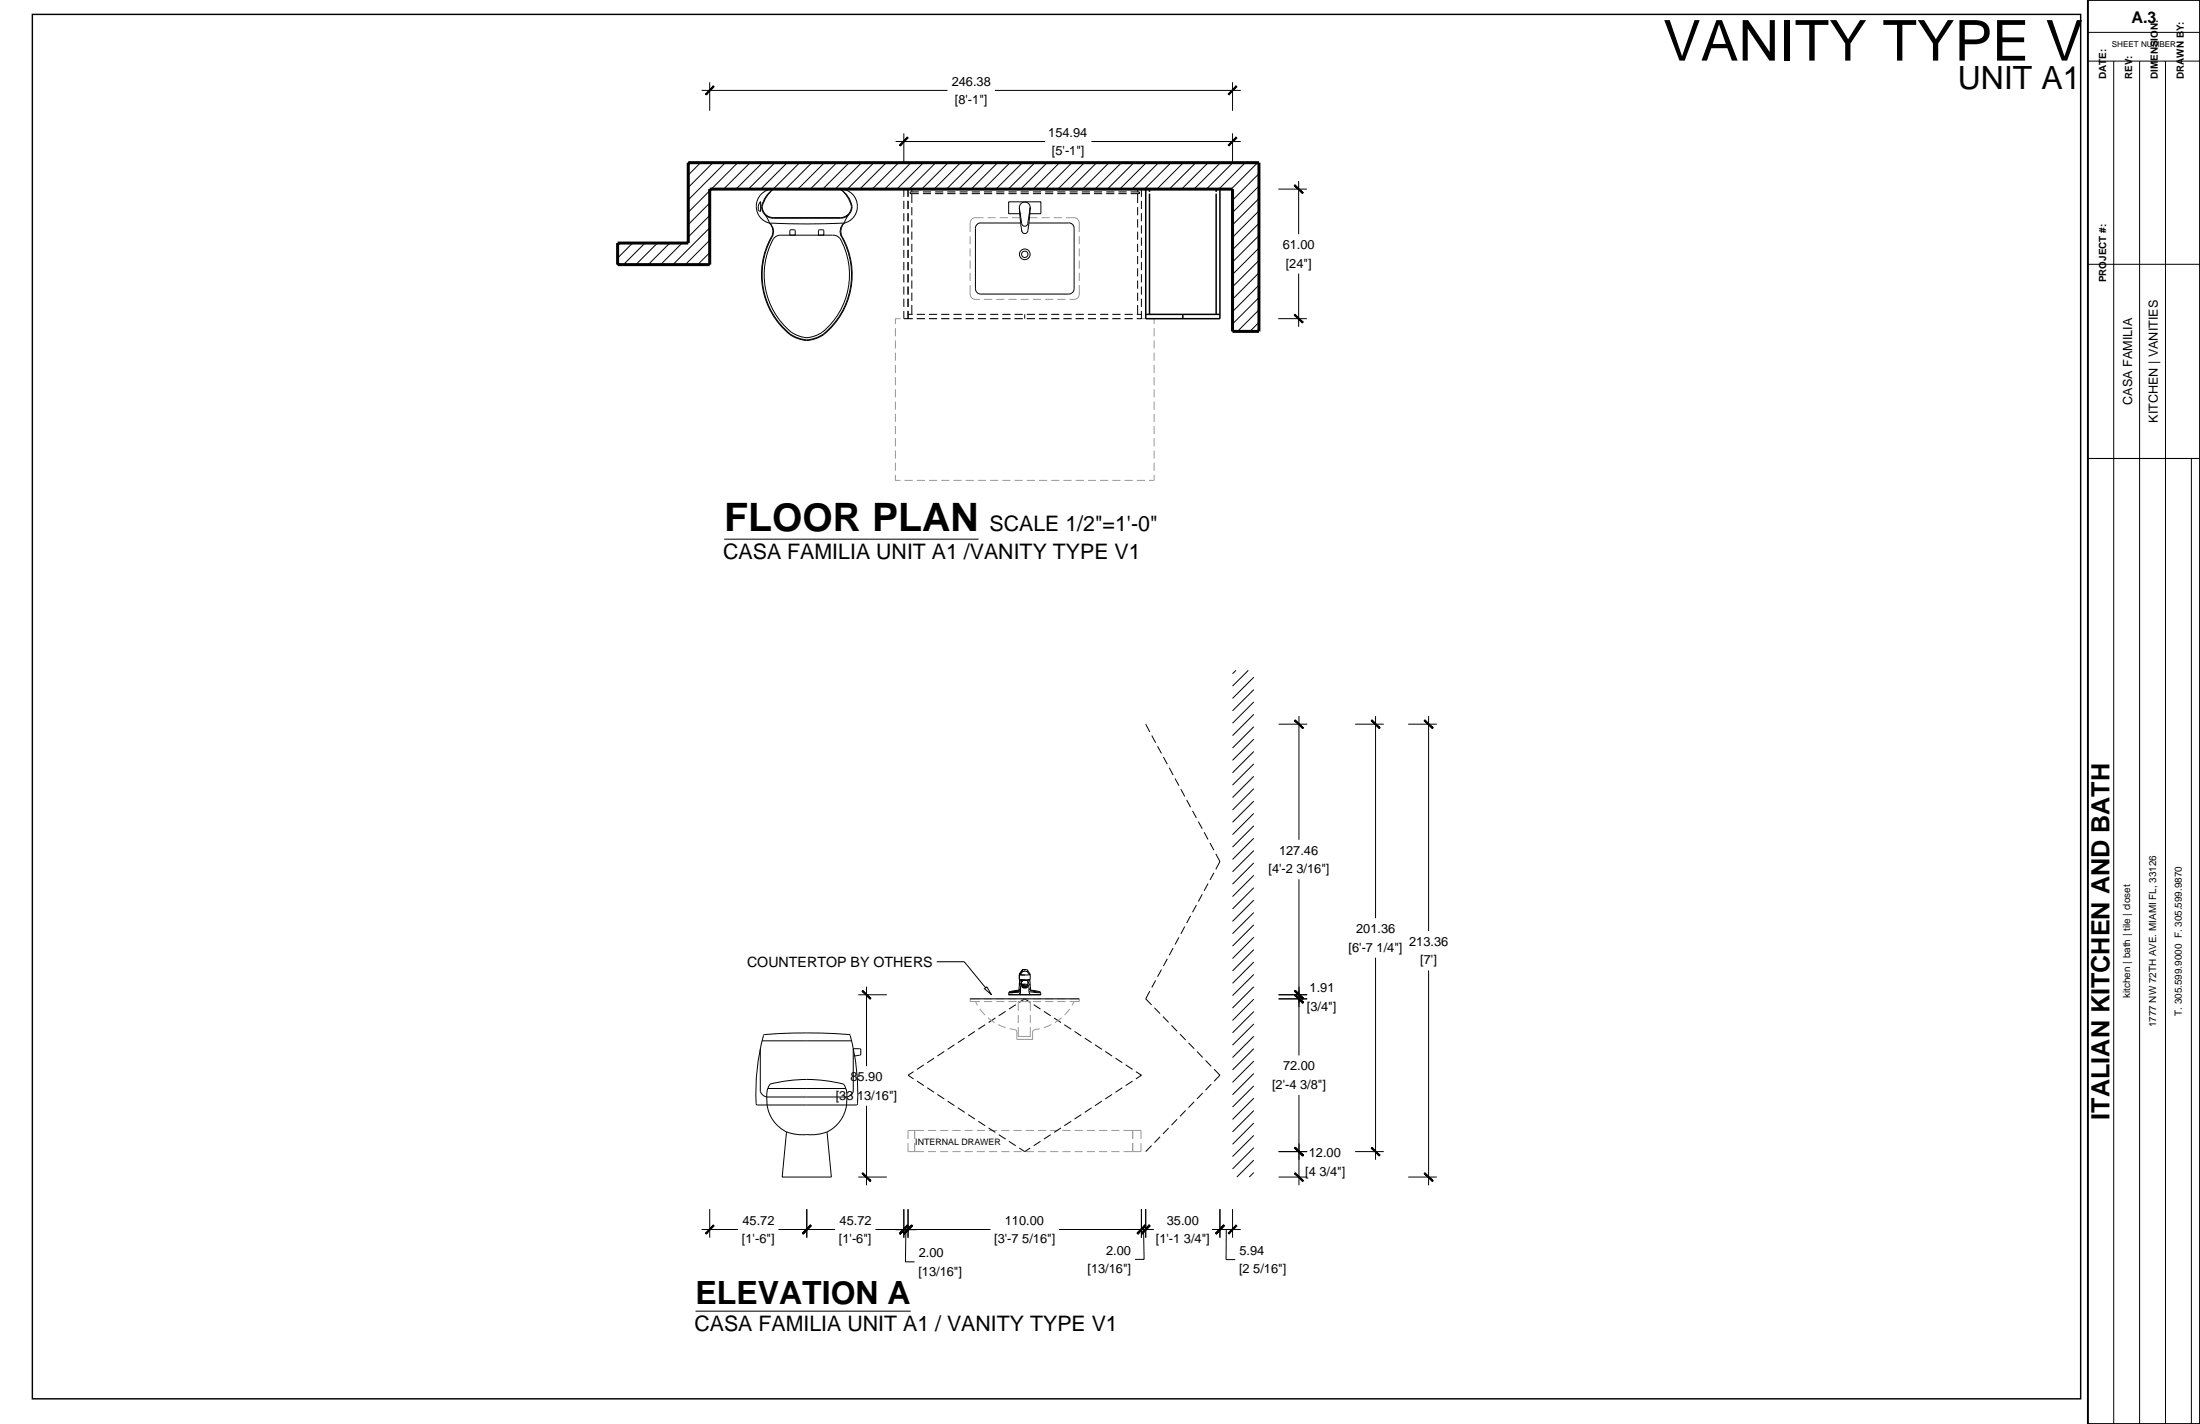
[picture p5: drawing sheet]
<svg xmlns="http://www.w3.org/2000/svg" width="432mm" height="279mm" viewBox="0 0 432 279" stroke-linecap="round" stroke-linejoin="round" font-family="sans-serif">
<g fill="none" stroke="#989898" stroke-width=".2">
<path d="M190.4 55.9v1.8a1.04 1.04 0 0 0 1.1 1h.8M190.4 46.3v1.6M190.4 48.7v1.6M190.4 51.1v1.6M190.4 53.5v1.6M193 42.7h-1.7l-.6 .4-.3 .7v1.7M193.1 58.7h1.6M193.8 42.7h1.6M195.5 58.7h1.6M196.2 42.7h1.6M197.9 58.7h1.6M198.6 42.7h1.6"/>
<path d="M200.3 58.7h1.6M202.1 42.7h1.5M202.7 58.7h1.6M204.4 42.7h1.6M205.1 58.7h1.6M206.8 42.7h1.6M207.5 58.7h1.6M209.2 42.7h1.8l.6 .4 .2 .7v1.7M211.8 46.3v1.6M211.8 48.7v1.6M211.8 51.1v1.6M211.8 53.5v1.6"/>
<path d="M211.8 55.9v1.8a1.04 1.04 0 0 1-1 1h-.9M175.7 64.4v1.6M175.7 66.8v1.6M175.7 69.2v1.6M175.7 71.6v1.6M175.7 74v1.6M175.7 76.4v1.6M175.7 78.8v1.6M176.7 62.5h-1v1.1M177.5 62.5h1.6M179.9 62.5h1.6M182.3 62.5h1.6"/>
<path d="M184.7 62.5h1.6M187.1 62.5h1.6M189.5 62.5h1.6M191.9 62.5h1.6M194.3 62.5h1.6M196.7 62.5h1.6M199.1 62.5h1.6M201.5 62.5h1.6M203.9 62.5h1.6M206.3 62.5h1.6M208.7 62.5h1.6M211.1 62.5h1.6"/>
<path d="M213.5 62.5h1.6M215.9 62.5h1.6M218.3 62.5h1.6M220.7 62.5h1.6M223.1 62.5h1.6M225.5 62.5h1v1.1M226.5 64.4v1.6M226.5 66.8v1.6M226.5 69.2v1.6M226.5 71.6v1.6M226.5 74v1.6M226.5 76.4v1.6"/>
<path d="M226.5 78.8v1.6M175.7 93.2v1.1h1M175.7 81.2v1.6M175.7 83.6v1.6M175.7 86v1.6M175.7 88.4v1.6M175.7 90.8v1.6M177.5 94.3h1.6M179.9 94.3h1.6M182.3 94.3h1.6M184.7 94.3h1.6M187.1 94.3h1.6"/>
<path d="M189.5 94.3h1.6M191.9 94.3h1.6M194.3 94.3h1.6M196.7 94.3h1.6M199.1 94.3h1.6M201.5 94.3h1.6M203.9 94.3h1.6M206.3 94.3h1.6M208.7 94.3h1.6M211.1 94.3h1.6M213.5 94.3h1.6M215.9 94.3h1.6"/>
<path d="M218.3 94.3h1.6M220.7 94.3h1.6M223.1 94.3h1.6M226.5 93.2v1.1h-1M226.5 81.2v1.6M226.5 83.6v1.6M226.5 86v1.6M226.5 88.4v1.6M226.5 90.8v1.6M191.5 196.5l.4 .8M192.3 198l1 1.2M192.3 196h-1.9v.5h1.9"/>
<path d="M193.1 196.5h1.6M193.1 196h1.6M193.9 199.7l1.3 .9M195.5 196.5h1.6M195.5 196h1.6M197.9 196.5h1.6M197.9 196h1.6M199.9 198.3v-1.8h2.3v1.8M199.9 199.1v1.6M200.3 196h1.6M202.2 199.1v1.6M202.7 196.5h1.6"/>
<path d="M202.7 196h1.6M205.1 196.5h1.6M205.1 196h1.6M207.5 196.5h1.6M207.5 196h1.6M208.3 199.7l-1.2 .9M209.9 196h1.9v.5h-1.9M210 198l-1.1 1.2M210.8 196.5l-.4 .8M195.9 201l1.5 .6M198.2 201.8l1.2 .3 .2 .3v1.5h3.1v-1.5l.2-.3 1.2-.3M199.9 201.5v1.9h2.3v-1.9"/>
<path d="M206.4 201l-1.5 .6M178.2 224.3v1.7h3.1M179.5 221.8v1.7M179.5 224.3v1.7M181.3 221.8h-3.1v1.7M182.1 221.8h1.6M182.1 226h1.6M184.5 221.8h1.6M184.5 226h1.6M186.9 221.8h1.6M186.9 226h1.6M189.3 221.8h1.6"/>
<path d="M189.3 226h1.6M191.7 221.8h1.6M191.7 226h1.6M194.1 221.8h1.6M194.1 226h1.6M196.5 221.8h1.6M196.5 226h1.6M198.9 221.8h1.6M198.9 226h1.6M201.3 221.8h1.6M201.3 226h1.6M203.7 221.8h1.6"/>
<path d="M203.7 226h1.6M206.1 221.8h1.6M206.1 226h1.6M208.5 221.8h1.6M208.5 226h1.6M210.9 221.8h1.6M210.9 226h1.6M213.3 221.8h1.6M213.3 226h1.6M215.7 221.8h1.6M215.7 226h1.6M218.1 221.8h1.6"/>
<path d="M218.1 226h1.6M220.5 221.8h3.4v1.7M222.3 221.8v1.7M222.3 224.3v1.7M223.9 224.3v1.7h-3.4"/>
</g>
<g fill="none" stroke="#000" stroke-width=".2">
<path d="M137.7 17.7h48.3M139.3 16.1v5.6M195.3 17.7h48.2M241.9 16.1v5.6M135.1 31.9h.1M137.5 31.9l-2.4 2.5M139.3 37.4l-4.2 4.3M139.3 39.8l-4.2 4.3M139.9 31.9l-4.8 4.9M142.4 31.9l-7.3 7.3M144.8 31.9l-5.2 5.2M147.2 31.9l-5.2 5.2"/>
<path d="M149.3 39.5a1.75 1.75 0 0 0-.4 1.9l.4 .1v-1.9M149.6 31.9l-5.1 5.2M151.8 37.1h13.2M151.8 37.1a3.4 3.4 0 0 0-3.3 3 3.4 3.4 0 0 0 2.5 3.7M151.8 37.1a6.6 6.6 0 0 0-2.2 3.4 2.17 2.17 0 0 0 2.2 2.2h13.1a2.17 2.17 0 0 0 2.2-2.2M151.8 37.1l-1.3 1.2-.6 1-.4 1.1M152.1 31.9l-5.2 5.2M154.5 31.9l-5.2 5.2M157 31.9l-5.2 5.2M159.4 31.9l-5.2 5.2M161.8 31.9l-5.2 5.2M164.2 31.9l-5.2 5.2"/>
<path d="M164.9 37.1a3.4 3.4 0 0 1 3.4 3 3.4 3.4 0 0 1-2.6 3.7M164.9 37.1a5.1 5.1 0 0 1 2.3 3.4 2.26 2.26 0 0 1-2.3 2.3h-13.1a2.3 2.3 0 0 1-2.3-2.4M165 37.1l1.1 1.3 .6 1 .4 1M166.7 31.9l-5.2 5.2M169.1 31.9l-5.2 5.2M171.5 31.9l-5.2 5.2M173.9 31.9l-5.1 5.2M175.8 27.8h29.3M176.4 31.9l-5.2 5.2M177.4 26.2v5.6M177.4 39.4v1.6M178.2 37.1v1.5"/>
<path d="M178.2 39.4v1.6M178.8 31.9l-5.2 5.2M179 37.1v.6M179 38v1.8M180.3 37.1h-2.9v1.5M180.3 37.7h-1.7v.3h1.7M181.1 37.1h1.6M181.1 38h1.6M181.1 37.7h1.6M181.3 31.9l-5.3 5.2M183.5 37.1h1.6M183.5 38h1.6"/>
<path d="M183.5 37.7h1.6M183.7 31.9l-5.2 5.2M185.9 37.1h1.6M185.9 38h1.6M185.9 37.7h1.6M186.1 31.9l-5.2 5.2M188.3 37.1h1.6M188.3 38h1.6M188.3 37.7h1.6M188.5 31.9l-5.2 5.2M190.7 37.1h1.6M190.7 38h1.6"/>
<path d="M190.7 37.7h1.6M191 31.9l-5.2 5.2M193.1 37.1h1.6M193.1 38h1.6M193.1 37.7h1.6M193.4 31.9l-5.2 5.2M195.5 37.1h1.6M195.5 38h1.6M195.5 37.7h1.6M195.8 31.9l-5.2 5.2M197.9 37.1h1.6M197.9 38h1.6"/>
<path d="M197.9 37.7h1.6M198.2 31.9l-5.1 5.2M200.3 38h1.6M200.3 37.7h1.6M200.7 31.9l-5.2 5.2M202.7 37.1h1.6M202.7 38h1.6M202.7 37.7h1.6M203.1 31.9l-5.2 5.2M205.1 37.1h1.6M205.1 38h1.6M205.1 37.7h1.6"/>
<path d="M205.5 31.9l-5.2 5.2h1.6M207.5 37.1h1.6M207.5 38h1.6M207.5 37.7h1.6M208 31.9l-5.2 5.2M209.9 37.1h1.6M209.9 38h1.6M209.9 37.7h1.6M210.4 31.9l-5.2 5.2M212.3 37.1h1.6M212.3 38h1.6M212.3 37.7h1.6"/>
<path d="M212.8 31.9l-5.2 5.2M214.2 27.8h29.3M214.7 37.1h1.6M214.7 38h1.6M214.7 37.7h1.6M215.2 31.9l-5.1 5.2M217.1 37.1h1.6M217.1 38h1.6M217.1 37.7h1.6M217.7 31.9l-5.2 5.2M219.5 37.1h1.6M219.5 38h1.6"/>
<path d="M219.5 37.7h1.6M220.1 31.9l-5.2 5.2M221.9 37.1h2.1v1.5M221.9 37.7h1.7v.3h-1.7M222.5 31.9l-5.1 5.2M223.3 37.1v.6M223.3 38v1.8M224 39.4v1.6M225 31.9l-5.2 5.2M225.6 37.1h13.1M227.4 31.9l-5.2 5.2M229.8 31.9l-5.2 5.2"/>
<path d="M232.3 31.9l-5.2 5.2M234.7 31.9l-5.2 5.2M237.1 31.9l-5.2 5.2M239.5 31.9l-5.1 5.2M241.9 26.2v5.6M242 31.9l-5.2 5.2M244.4 31.9l-5.2 5.2M246.8 31.9l-5.1 5.2M247.1 34.1l-5.2 5.2M247.1 36.5l-5.2 5.2M247.1 38.9l-5.2 5.2M250.9 37.1h5.6"/>
<path d="M254.9 35.5v10.5M121.8 47.7l-.6 .5M124.2 47.7l-3 2.9M126.6 47.7l-4.2 4.2M129 47.7l-4.2 4.2M131.5 47.7l-4.3 4.2M133.9 47.7l-4.2 4.2M139.3 42.3l-4.2 4.2M139.3 44.7l-7.2 7.2M139.3 47.1l-4.8 4.8M139.3 49.6l-2.4 2.3M150.2 42.1l.8 1.7"/>
<path d="M151 43.8a159.4 159.4 0 0 0 14.7 0M151 43.7a2.17 2.17 0 0 1 .5 2.9M151 43.8a2.32 2.32 0 0 1 .4 2.7M151.4 46.5a15.1 15.1 0 0 0 3.6 19.1M151.5 46.6a15 15 0 0 0 3.6 18.9M151.8 46.8a14.5 14.5 0 0 0 4 18.7l1.5 .6 1.1 .2M153.3 46.1h10.1M153.3 46.2a1.6 1.6 0 0 0-1.4 .6M155 46.1v-.8l.2-.2h.8l.1 1M160.6 46.1v-.8l.2-.2h.8l.1 1M163.4 46.2a1.6 1.6 0 0 1 1.4 .6M164.9 46.8a14.5 14.5 0 0 1-4 18.7l-1.5 .6-1.1 .2"/>
<path d="M165.7 43.7a2.17 2.17 0 0 0-.5 2.9 14.9 14.9 0 0 1-4.1 19.2l-1.6 .7-1.1 .2M165.7 43.8a2.32 2.32 0 0 0-.4 2.7 15.1 15.1 0 0 1-3.6 19.1M166.6 42.1l-.9 1.7M167.1 40.4v.1M177.4 41.8v1.6M177.4 44.2v1.6M177.4 46.6v1.6M177.4 49v1.6M177.4 51.4v1.6M177.4 53.8v1.6M177.4 56.2v1.6M177.4 58.6v1.6"/>
<path d="M178.2 41.8v1.6M178.2 44.2v1.6M178.2 46.6v1.6M178.2 49v1.6M178.2 51.4v1.6M178.2 53.8v1.6M178.2 56.2v1.6M178.2 58.6v1.6M179 40.6v1.6M179 43v1.6M179 45.4v1.6M179 47.8v1.6"/>
<path d="M179 50.2v1.6M179 52.6v1.6M179 55v1.6M179 57.4v1.6M179 59.8v1.9M192.5 43.8h7.8M192.5 43.7a1.05 1.05 0 0 0-1 1.1v11.9a1.05 1.05 0 0 0 1 1h17.3a1.05 1.05 0 0 0 1-1v-11.9a1.05 1.05 0 0 0-1-1.1M200.1 40.8l.5 4.6M200.1 41a1.07 1.07 0 0 1 1.1-1.4 1.07 1.07 0 0 1 .9 1.5M200.1 41.9h-2.1v-2.3h6.3v2.3h-2.2M200.2 41.9h.1M200.5 45.2a.6 .6 0 0 0 .6 .6 .6 .6 0 0 0 .6-.6"/>
<path d="M202 43.8h7.8M202 41.9h.1M202.2 40.8l-.5 4.4M202.2 40.7l-.5 3.2a.6 .6 0 0 1-.6 .5 .6 .6 0 0 1-.6-.5l-.4-3.1M223.3 40.6v1.6M223.3 43v1.6M223.3 45.4v1.6M223.3 47.8v1.6M223.3 50.2v1.6M223.3 52.6v1.6M223.3 55v1.6M223.3 57.4v1.6"/>
<path d="M223.3 59.8v1.9M224 41.8v1.6M224 44.2v1.6M224 46.6v1.6M224 49v1.6M224 51.4v1.6M224 53.8v1.6M224 56.2v1.6M224 58.6v1.6M247.1 41.4l-5.2 5.2M247.1 43.8l-5.2 5.2M247.1 46.2l-5.2 5.2"/>
<path d="M247.1 48.7l-5.2 5.1M247.1 51.1l-5.2 5.2M247.1 53.5l-5.2 5.2M247.1 55.9l-5.2 5.3M247.1 58.4l-5.2 5.2M254.9 53.7v10.4M155 65.6l1.6 .8 1.7 .4M155.1 65.5l1.5 .8 1.7 .4M161.7 65.6l-1.6 .8-1.7 .4M177.4 61v1.5h1.7M178.2 61v1.5M178.2 61.7h.9"/>
<path d="M179.9 62.5h1.6M179.9 61.7h1.6M182.3 62.5h1.6M182.3 61.7h1.6M184.7 62.5h1.6M184.7 61.7h1.6M187.1 62.5h1.6M187.1 61.7h1.6M189.5 62.5h1.6M189.5 61.7h1.6M191.9 62.5h1.6M191.9 61.7h1.6"/>
<path d="M194.3 62.5h1.6M194.3 61.7h1.6M196.7 62.5h1.6M196.7 61.7h1.6M199.1 62.5h1.6M199.1 61.7h1.6M201.1 61.7v.8M201.5 62.5h1.6M201.5 61.7h1.6M203.9 62.5h1.6M203.9 61.7h1.6M206.3 62.5h1.6"/>
<path d="M206.3 61.7h1.6M208.7 62.5h1.6M208.7 61.7h1.6M211.1 62.5h1.6M211.1 61.7h1.6M213.5 62.5h1.6M213.5 61.7h1.6M215.9 62.5h1.6M215.9 61.7h1.6M218.3 62.5h1.6M218.3 61.7h1.6M220.7 62.5h1.6"/>
<path d="M220.7 61.7h1.6M223.1 61.7h.9M224 61v1.5h-.9M247.1 60.8l-4.2 4.2M247.1 63.2l-1.8 1.8M250.9 62.5h5.6M142.2 105.8h49.9M242.6 131.5l-.7 .7M245 131.5l-3.1 3.1M246.1 132.9l-4.2 4.1M246.1 135.3l-4.2 4.2M246.1 137.7l-4.2 4.2"/>
<path d="M224.9 142.1l.8 1.5M226.1 144.3l.7 1.4M227.2 146.4l.8 1.4M228.3 148.5l.8 1.4M229.5 150.6l.8 1.5M230.6 152.8l.8 1.4M231.8 154.9l.7 1.4M232.9 157l.8 1.4M234.1 159.1l.7 1.4M246.1 140.2l-4.2 4.1M246.1 142.6l-4.2 4.2M246.1 145l-4.2 4.2"/>
<path d="M246.1 147.4l-4.2 4.2M246.1 149.9l-4.2 4.2M246.1 152.3l-4.2 4.2M246.1 154.7l-4.2 4.2M246.1 157.2l-4.2 4.1M246.1 159.6l-4.2 4.2M251 142.1h5.6M255 140.5v24.3M266 142.1h5.6M270 140.5v39.6M276.4 142.1h5.6M280.4 140.5v42.2"/>
<path d="M233.7 179.7l-.8 1.4M234.8 177.6l-.7 1.4M235.2 161.2l.8 1.4M236 175.5l-.8 1.4M236.3 163.3l.8 1.4M237.1 173.4l-.8 1.4M237.5 165.4l.8 1.4M238.3 171.3l-.8 1.4M238.6 167.5l.8 1.5-.8 1.6M246.1 162l-4.2 4.2M246.1 164.5l-4.2 4.1M246.1 166.9l-4.2 4.1"/>
<path d="M246.1 169.3l-4.2 4.2M246.1 171.7l-4.2 4.2M246.1 174.2l-4.2 4.2M246.1 176.6l-4.2 4.2M246.1 179l-4.2 4.2M255 172.5v34.6M168.5 195.2h5.6M170.1 193.6v15.6M183.9 188.7h5.4l4.1 5.1M190.4 196h21.4M195.4 199.7l-1.4 .9M197.4 198.4l-1.4 .9"/>
<path d="M198 194.8v.4h6.3l-.1-.4M198.1 194.6l.2 .1M199.3 194.5l-1 .1M199.4 197.1l-1.4 .9M200 196.7l1.1-.7 1.1 .7M200.1 191.3h2.1M200.1 194.2l-.2 .2-1.6 .3M200.1 191.3h1.1M200.1 192.3v.1M200.1 192.4v1M200.1 192.4l.5 .1-.5-.1M200.2 195l-.2 .2"/>
<path d="M200.2 192.2l-.1 .1zM200.2 194.1l-.1 .1M200.2 192.3h1.9M200.3 194.7l-.1 .3M200.3 194.6l-2.3 .2M200.3 194l-.2 .2M200.4 193.4l-.1 1.3M200.5 193.2l.1 .2M200.5 193.2v-.5l-.1 .7M200.5 193.2l-.1 .2M200.6 193.4h1.1M200.6 193.4v.2"/>
<path d="M200.6 190.3l-.5 .9v1l1 .1 1.1-.1v-1l-.5-.9M200.6 190.3l.2 .3M200.6 193.6h1M200.6 193.6l.1 .1M200.7 193.7v.1M200.7 193.7h.1M200.7 193.8h.1M200.7 190.6l-.5 .7v-.3M200.7 190.6h.1M200.7 190.3l.1-.1-.2 .1zM200.8 193.7h-.1M200.8 192.4h.6"/>
<path d="M200.8 193.8h.6M200.8 193.7h.8M200.8 190.2h.6M200.8 192.4a2.59 2.59 0 0 0-.9 1.9l-1.6 .3-.3 .2M201.1 190.5l.4 .1M201.1 190.5h-.1M201.1 193.1l-.6 .1M201.1 190.5l-.3 .1M201.1 193.1l.7 .1M201.2 193.1l-.7 .1M201.5 190.2l.2 .1M201.5 192.4a2.8 2.8 0 0 1 .9 1.9"/>
<path d="M201.6 190.6l.5 .7v-.3M201.6 193.7h.1M201.6 193.8h-.3M201.6 193.7v.1M201.6 193.6v.1M201.7 190.3l-.2 .3M201.7 193.4l-.1 .2M201.8 192.7l.2 2 .3 .5M201.8 193.2l-.1 .2M202 194.6l2.2 .2M202 194l.4 .4 1.7 .2M202.1 192.2v.2"/>
<path d="M202.1 192.4l.1 1M202.2 192.4l-.6 .1M202.4 194.3l.8 .1a1.13 1.13 0 0 1 1.1 .4M202.9 197.1l1.3 .9M204.9 198.4l1.3 .9M206.9 199.7l1.3 .9M225.7 194.5l-.8 1.5 1.1 1.2M226.6 197.7l1.1 1.2M226.8 192.4l-.7 1.4M228 190.2l-.8 1.4M228.3 199.5l1.1 1.1M229.1 188.1l-.8 1.4"/>
<path d="M230.3 186l-.8 1.4M231.4 183.9l-.8 1.4M232.5 181.8l-.7 1.4M246.1 181.5l-4.2 4.1M246.1 183.9l-4.2 4.2M246.1 186.3l-4.2 4.2M246.1 188.8l-4.2 4.1M246.1 191.2l-4.2 4.1M246.1 193.6l-4.2 4.2M246.1 196l-4.2 4.2M246.1 198.5l-4.2 4.1M251 196h5.6"/>
<path d="M251 195.2h5.6M270 187.9v39.7M280.4 190.4v42.2M149.2 205.8v8.4M149.2 214.1l.4 .6 .9 .5M149.6 204.2h17.5M149.8 203.2a42.9 42.9 0 0 0-1.4 13.4M150.1 203a108 108 0 0 1 16.5 0M150.1 203l-.3 .2M150.5 215.2h15.7M150.5 214.5a7.4 7.4 0 0 0 3.9 7.6M150.7 213.6h15.3"/>
<path d="M151.1 212.7a29 29 0 0 1 14.5 0M151.1 212.7l-.3 .7-.3 1.1M165.6 212.7l.5 1 .1 .8M166.2 214.5a7.4 7.4 0 0 1-3.9 7.6M166.6 203l.3 .2M166.9 203.2a40.7 40.7 0 0 1 1.3 13.5l-19.5 .1-.3-.2M167.5 214.1l-.6 .9-.7 .2M169 206v.8M169 206.8l-.2 .2-1.1 .2M169 206l-.3-.2h-1.2v8.4M170.1 217v15.6M179.3 210.3l-1.1 .7 1.1 .7"/>
<path d="M180 212.1l1.3 .9M181.3 208.9l-1.3 .9M182 213.4l1.3 .9M183.3 207.6l-1.3 .9M184 214.7l1.3 .9M185.3 206.3l-1.3 .9M186 216l1.3 .9M187.3 205l-1.3 .9M188 217.4l1.3 .8M189.3 203.7l-1.3 .9M190 218.7l1.3 .9M191.3 202.4l-1.3 .9"/>
<path d="M193.4 201.1l-1.4 .8M208.9 201.1l1.3 .8M210.9 202.4l1.3 .9M212.2 218.7l-1.3 .9M212.9 203.7l1.3 .9M214.2 217.4l-1.3 .8M214.9 205l1.4 .9M216.3 216l-1.4 .9M216.9 206.3l1.4 .9M218.3 214.7l-1.4 .9M218.9 207.6l1.4 .9M220.3 213.4l-1.4 .9"/>
<path d="M220.9 208.9l1.4 .9M222.3 212.1l-1.4 .9M222.9 210.3l1.1 .7-1.1 .7M229.9 201.2l1.1 1.1M231 219.6l-1.1 1.2M231.6 202.9l1.1 1.1M232.7 217.9l-1.1 1.1M233.3 204.6l1.1 1.2M234.4 216.2l-1.1 1.1M234.9 206.3l1.2 1.2M236.1 214.5l-1.2 1.1M236.6 208.1l1.1 1.1"/>
<path d="M237.7 212.7l-1.1 1.2M238.3 209.8l1.1 1.2-1.1 1.2M246.1 200.9l-4.2 4.2M246.1 203.3l-4.2 4.2M246.1 205.8l-4.2 4.1M246.1 208.2l-4.2 4.2M246.1 210.6l-4.2 4.2M246.1 213.1l-4.2 4.1M246.1 215.5l-4.2 4.1M246.1 217.9l-4.2 4.2M255 214.8v17.8M139.3 237.2v5.6"/>
<path d="M154.4 222.1a15.5 15.5 0 0 0 7.9 0l.9 8.8h-9.7zM158.3 237.2v5.6M168.5 230.9h5.6M177.4 237.2v5.7M178.2 237.2v5.7M192 220l1.4 .9M194 221.3l1.4 .9M196 222.6l1.4 .9M198 223.9l1.4 .9M200 225.3l1.1 .7 1.1-.7M204.2 223.9l-1.3 .9M206.2 222.6l-1.3 .9"/>
<path d="M208.2 221.3l-1.3 .9M210.2 220l-1.3 .9M224 237.2v5.6M224.9 237.2v5.6M226 224.8l-1.1 1.2M227.7 223.1l-1.1 1.1M229.4 221.3l-1.1 1.2M239.4 237.2v5.6M241.9 237.2v5.6M246.1 220.3l-4.2 4.2M246.1 222.8l-4.2 4.1M246.1 225.2l-4.2 4.2"/>
<path d="M246.1 227.6l-3.3 3.3M246.1 230.1l-.9 .8M251 230.9h5.6M251 226h5.6M266 226h5.6M276.4 230.9h5.6M136.5 257.3h42.3M137.7 241.2h7.2M152.8 241.2h11.1M171.8 241.2h22.6M175.8 241.3h4M177.8 241.3l-.1 6.3h1.8"/>
<path d="M207.9 241.2h18.6M224.5 241.2l.1 5.9h-1.8M237.8 241.2h5.7M240.7 241.2l-.1 5.9h1.8"/>
<circle cx="201.1" cy="49.9" r=".62"/>
<circle cx="201.1" cy="49.9" r="1.05"/>
</g>
<path d="M135.1 31.9h112v33.1h-5.2v-27.9h-102.6v14.8h-18.1v-4.2h13.9z" fill="none" stroke="#000" stroke-width=".59"/>
<g fill="#000" stroke="#000" stroke-width=".2">
<path d="M140 16.8l.2 .2zM140 16.8l-1.4 1.8zM140.2 17l-1.6 1.6zM140 16.8l-1.4 1.8zM138.4 18.5l.2 .1zM140 16.8l-1.6 1.7z" fill-rule="evenodd"/>
<path d="M241 18.5l.2 .1zM242.6 16.8l-1.4 1.8zM241 18.5l1.6-1.7zM242.6 16.8l-1.4 1.8zM242.6 16.8l.2 .2zM242.8 17l-1.6 1.6z" fill-rule="evenodd"/>
<path d="M178.1 26.9l.2 .2zM178.1 26.9l-1.4 1.7zM176.7 28.6l1.6-1.5zM178.1 26.9l-1.4 1.7zM176.5 28.5l.2 .1zM178.1 26.9l-1.6 1.6z" fill-rule="evenodd"/>
<path d="M241 28.5l.2 .1zM242.6 26.9l-1.4 1.7zM241 28.5l1.6-1.6zM242.6 26.9l-1.4 1.7zM242.6 26.9l.2 .2zM241.2 28.6l1.6-1.5z" fill-rule="evenodd"/>
<path d="M255.8 37.8l-.2 .2zM254 36.4l1.8 1.4zM254 36.4l1.6 1.6zM254 36.4l1.8 1.4zM254.2 36.2l-.2 .2zM254.2 36.2l1.6 1.6z" fill-rule="evenodd"/>
<path d="M254.2 61.6l-.2 .2zM254 61.8l1.8 1.4zM254.2 61.6l1.6 1.6zM254 61.8l1.8 1.4zM255.8 63.2l-.2 .2zM254 61.8l1.6 1.6z" fill-rule="evenodd"/>
<path d="M255.7 143l.1-.2zM254.1 141.4l1.7 1.4zM254.1 141.4l1.6 1.6zM254.1 141.4l1.7 1.4zM254.1 141.4l.1-.2zM254.2 141.2l1.6 1.6z" fill-rule="evenodd"/>
<path d="M270.7 143l.2-.2zM269.1 141.4l1.8 1.4zM269.1 141.4l1.6 1.6zM269.1 141.4l1.8 1.4zM269.1 141.4l.2-.2zM269.3 141.2l1.6 1.6z" fill-rule="evenodd"/>
<path d="M281.1 143l.2-.2zM279.5 141.4l1.8 1.4zM279.5 141.4l1.6 1.6zM279.5 141.4l1.8 1.4zM279.5 141.4l.2-.2zM279.7 141.2l1.6 1.6z" fill-rule="evenodd"/>
<path d="M170.8 196.1l.1-.2zM169.2 194.5l1.7 1.4zM169.2 194.5l1.6 1.6zM169.2 194.5l1.7 1.4zM169.2 194.5l.2-.2zM169.4 194.3l1.5 1.6z" fill-rule="evenodd"/>
<path d="M193.7 193.6l.9 1.6zM193.2 194l1.4 1.2zM193.2 194l.5-.4z" fill-rule="evenodd"/>
<path d="M254.2 194.3l-.1 .2zM254.1 194.5l1.7 1.4zM254.2 194.3l1.6 1.6zM254.1 194.5l1.7 1.4zM255.8 195.9l-.1 .2zM254.1 194.5l1.6 1.6z" fill-rule="evenodd"/>
<path d="M254.2 194.3l-.1 .2zM254.1 194.5l1.7 1.4zM254.2 194.3l1.6 1.6zM254.1 194.5l1.7 1.4zM255.8 195.9l-.1 .2zM254.1 194.5l1.6 1.6z" fill-rule="evenodd"/>
<path d="M255.8 196.7l-.1 .1zM254.1 195.3l1.7 1.4zM254.1 195.3l1.6 1.5zM254.1 195.3l1.7 1.4zM254.2 195.1l-.1 .2zM254.2 195.1l1.6 1.6z" fill-rule="evenodd"/>
<path d="M255.8 196.7l-.1 .1zM254.1 195.3l1.7 1.4zM254.1 195.3l1.6 1.5zM254.1 195.3l1.7 1.4zM254.2 195.1l-.1 .2zM254.2 195.1l1.6 1.6z" fill-rule="evenodd"/>
<path d="M169.2 230.3l.2-.2zM169.2 230.3l1.7 1.4zM169.4 230.1l1.5 1.6zM169.2 230.3l1.7 1.4zM170.8 231.8l.1-.1zM169.2 230.3l1.6 1.5z" fill-rule="evenodd"/>
<path d="M254.2 230.1l-.1 .2zM254.1 230.3l1.7 1.4zM254.2 230.1l1.6 1.6zM254.1 230.3l1.7 1.4zM255.8 231.7l-.1 .1zM254.1 230.3l1.6 1.5z" fill-rule="evenodd"/>
<path d="M254.2 225.1l-.1 .2zM254.1 225.3l1.7 1.4zM254.2 225.1l1.6 1.6zM254.1 225.3l1.7 1.4zM255.8 226.7l-.1 .1zM254.1 225.3l1.6 1.5z" fill-rule="evenodd"/>
<path d="M255.8 226.7l-.1 .1zM254.1 225.3l1.7 1.4zM254.1 225.3l1.6 1.5zM254.1 225.3l1.7 1.4zM254.2 225.1l-.1 .2zM254.2 225.1l1.6 1.6z" fill-rule="evenodd"/>
<path d="M269.3 225.1l-.2 .2zM269.1 225.3l1.8 1.4zM269.3 225.1l1.6 1.6zM269.1 225.3l1.8 1.4zM270.9 226.7l-.2 .1zM269.1 225.3l1.6 1.5z" fill-rule="evenodd"/>
<path d="M279.5 230.3l.2-.2zM279.5 230.3l1.8 1.4zM279.7 230.1l1.6 1.6zM279.5 230.3l1.8 1.4zM281.1 231.8l.2-.1zM279.5 230.3l1.6 1.5z" fill-rule="evenodd"/>
<path d="M140 240.3l.2 .2zM140 240.3l-1.4 1.8zM140.2 240.5l-1.6 1.6zM140 240.3l-1.4 1.8zM138.4 242l.2 .1zM140 240.3l-1.6 1.7z" fill-rule="evenodd"/>
<path d="M157.5 242l.1 .1zM159.1 240.3l-1.5 1.8zM157.5 242l1.6-1.7zM159.1 240.3l-1.5 1.8zM159.1 240.3l.1 .2zM159.2 240.5l-1.6 1.6z" fill-rule="evenodd"/>
<path d="M159.1 240.3l.1 .2zM159.1 240.3l-1.5 1.8zM157.6 242.1l1.6-1.6zM159.1 240.3l-1.5 1.8zM157.5 242l.1 .1zM157.5 242l1.6-1.7z" fill-rule="evenodd"/>
<path d="M176.5 242l.2 .2zM178.1 240.4l-1.4 1.8zM178.1 240.4l-1.6 1.6zM178.1 240.4l-1.4 1.8zM178.1 240.4l.2 .2zM178.3 240.6l-1.6 1.6z" fill-rule="evenodd"/>
<path d="M176.5 242l.2 .1zM178.1 240.3l-1.4 1.8zM178.1 240.3l-1.6 1.7zM178.1 240.3l-1.4 1.8zM178.1 240.3l.2 .2zM178.3 240.5l-1.6 1.6z" fill-rule="evenodd"/>
<path d="M178.9 240.3l.2 .2zM178.9 240.3l-1.4 1.8zM177.5 242.1l1.6-1.6zM178.9 240.3l-1.4 1.8zM177.3 242l.2 .1zM177.3 242l1.6-1.7z" fill-rule="evenodd"/>
<path d="M178.9 240.4l.2 .2zM178.9 240.4l-1.4 1.8zM177.5 242.2l1.6-1.6zM178.9 240.4l-1.4 1.8zM177.3 242l.2 .2zM178.9 240.4l-1.6 1.6z" fill-rule="evenodd"/>
<path d="M223.2 242l.1 .1zM224.7 240.3l-1.4 1.8zM224.7 240.3l-1.5 1.7zM224.7 240.3l-1.4 1.8zM224.7 240.3l.2 .2zM224.9 240.5l-1.6 1.6z" fill-rule="evenodd"/>
<path d="M223.2 242l.1 .1zM224.7 240.3l-1.4 1.8zM224.7 240.3l-1.5 1.7zM224.7 240.3l-1.4 1.8zM224.7 240.3l.2 .2zM224.9 240.5l-1.6 1.6z" fill-rule="evenodd"/>
<path d="M225.6 240.3l.1 .2zM225.6 240.3l-1.4 1.8zM225.7 240.5l-1.5 1.6zM225.6 240.3l-1.4 1.8zM224 242l.2 .1zM225.6 240.3l-1.6 1.7z" fill-rule="evenodd"/>
<path d="M225.6 240.3l.1 .2zM225.6 240.3l-1.4 1.8zM225.7 240.5l-1.5 1.6zM225.6 240.3l-1.4 1.8zM224 242l.2 .1zM225.6 240.3l-1.6 1.7z" fill-rule="evenodd"/>
<path d="M238.6 242l.1 .1zM240.2 240.3l-1.5 1.8zM240.2 240.3l-1.6 1.7zM240.2 240.3l-1.5 1.8zM240.2 240.3l.1 .2zM240.3 240.5l-1.6 1.6z" fill-rule="evenodd"/>
<path d="M240.2 240.3l.1 .2zM240.2 240.3l-1.5 1.8zM240.3 240.5l-1.6 1.6zM240.2 240.3l-1.5 1.8zM238.6 242l.1 .1zM240.2 240.3l-1.6 1.7z" fill-rule="evenodd"/>
<path d="M241 242l.2 .1zM242.6 240.3l-1.4 1.8zM241 242l1.6-1.7zM242.6 240.3l-1.4 1.8zM242.6 240.3l.2 .2zM242.8 240.5l-1.6 1.6z" fill-rule="evenodd"/>
</g>
<path d="M225.6 37.7v-.6h-.7v25.4h14.5v-25.4h-.7v.6M225.6 38v23.7M238.7 38v23.7M224.9 61.7h14.5M232.2 61.7v.8" fill="none" stroke="#000" stroke-width=".3"/>
<path d="M409.8 0h22v279.4h-22z" fill-rule="evenodd" fill="#fff" stroke="#000" stroke-width=".35"/>
<path d="M409.8 90h22" fill="none" stroke="#000" stroke-width=".21"/>
<path d="M409.8 12h22M409.8 6.4h22M414.9 12v267.4M419.9 12v267.4M425 12v267.4M409.8 51.9h22M430.1 90v189.4" fill="none" stroke="#000" stroke-width=".2"/>
<path d="M6.3 2.8h402.1v271.7h-402.1zM409.8 0v279.4" fill="none" stroke="#000" stroke-width=".28"/>
<text font-size="11.1" x="326.4" y="11.9">VANITY TYPE V1</text>
<text font-size="7.7" x="142.2" y="104.2">FLOOR PLAN</text>
<g font-size="6.3">
<text x="384.3" y="17.5">UNIT A1</text>
<text x="136.5" y="255.9">ELEVATION A</text>
</g>
<text font-size="4.9" x="414.1" y="219.7" transform="rotate(-90 414.1 219.7)">ITALIAN KITCHEN AND BATH</text>
<g font-size="4.2">
<text x="194.2" y="104.2">SCALE 1/2&quot;=1'-0&quot;</text>
<text x="141.9" y="109.7">CASA FAMILIA UNIT A1 /VANITY TYPE V1</text>
<text x="136.3" y="261.1">CASA FAMILIA UNIT A1 / VANITY TYPE V1</text>
</g>
<text font-size="3.2" x="418.3" y="4.6">A.3</text>
<text font-size="2.8" x="146.6" y="189.7">COUNTERTOP BY OTHERS</text>
<g font-size="2.5">
<text x="186.8" y="16.8">246.38</text>
<text x="187.4" y="20.4">[8'-1&quot;]</text>
<text x="205.7" y="26.8">154.94</text>
<text x="206.5" y="30.5">[5'-1&quot;]</text>
<text x="251.8" y="48.9">61.00</text>
<text x="252.3" y="52.5">[24&quot;]</text>
<text x="418.5" y="79.4" transform="rotate(-90 418.5 79.4)">CASA FAMILIA</text>
<text x="423.5" y="83" transform="rotate(-90 423.5 83)">KITCHEN | VANITIES</text>
<text x="251" y="167.7">127.46</text>
<text x="249" y="171.4">[4'-2 3/16&quot;]</text>
<text x="266.2" y="183.1">201.36</text>
<text x="276.6" y="185.6">213.36</text>
<text x="264.7" y="186.8">[6'-7 1/4&quot;]</text>
<text x="278.8" y="189.2">[7']</text>
<text x="257" y="194.6">1.91</text>
<text x="256.5" y="198.3">[3/4&quot;]</text>
<text x="164" y="215.8">[33 13/16&quot;]</text>
<text x="166.9" y="212.1">85.90</text>
<text x="249.7" y="213.7">[2'-4 3/8&quot;]</text>
<text x="251.8" y="210">72.00</text>
<text x="256.9" y="227.1">12.00</text>
<text x="256.2" y="230.7">[4 3/4&quot;]</text>
<text x="145.6" y="243.9">[1'-6&quot;]</text>
<text x="145.7" y="240.3">45.72</text>
<text x="164.7" y="243.9">[1'-6&quot;]</text>
<text x="164.8" y="240.3">45.72</text>
<text x="195.1" y="243.9">[3'-7 5/16&quot;]</text>
<text x="197.2" y="240.3">110.00</text>
<text x="226.9" y="243.9">[1'-1 3/4&quot;]</text>
<text x="229" y="240.3">35.00</text>
<text x="180.3" y="250.3">[13/16&quot;]</text>
<text x="180.3" y="246.6">2.00</text>
<text x="213.4" y="249.8">[13/16&quot;]</text>
<text x="217.1" y="246.2">2.00</text>
<text x="243.2" y="249.9">[2 5/16&quot;]</text>
<text x="243.2" y="246.2">5.94</text>
</g>
<g font-size="1.9">
<text x="413.4" y="15.5" transform="rotate(-90 413.4 15.5)">DATE:</text>
<text x="418.5" y="15.5" transform="rotate(-90 418.5 15.5)">REV:</text>
<text x="423.5" y="15.5" transform="rotate(-90 423.5 15.5)">DIMENSION:</text>
<text x="428.6" y="15.5" transform="rotate(-90 428.6 15.5)">DRAWN BY:</text>
<text x="413.4" y="55.4" transform="rotate(-90 413.4 55.4)">PROJECT #:</text>
<text x="418.1" y="195.8" transform="rotate(-90 418.1 195.8)">kitchen | bath | tile | closet</text>
<text x="423.2" y="201.6" transform="rotate(-90 423.2 201.6)">1777 NW 72TH AVE. MIAMI FL, 33126</text>
<text x="428.2" y="199.3" transform="rotate(-90 428.2 199.3)">T. 305.599.9000 F. 305.599.9870</text>
</g>
<text font-size="1.7" x="179.6" y="224.7">INTERNAL DRAWER</text>
<text font-size="1.6" x="414.5" y="9.2">SHEET NUMBER</text>
</svg>
